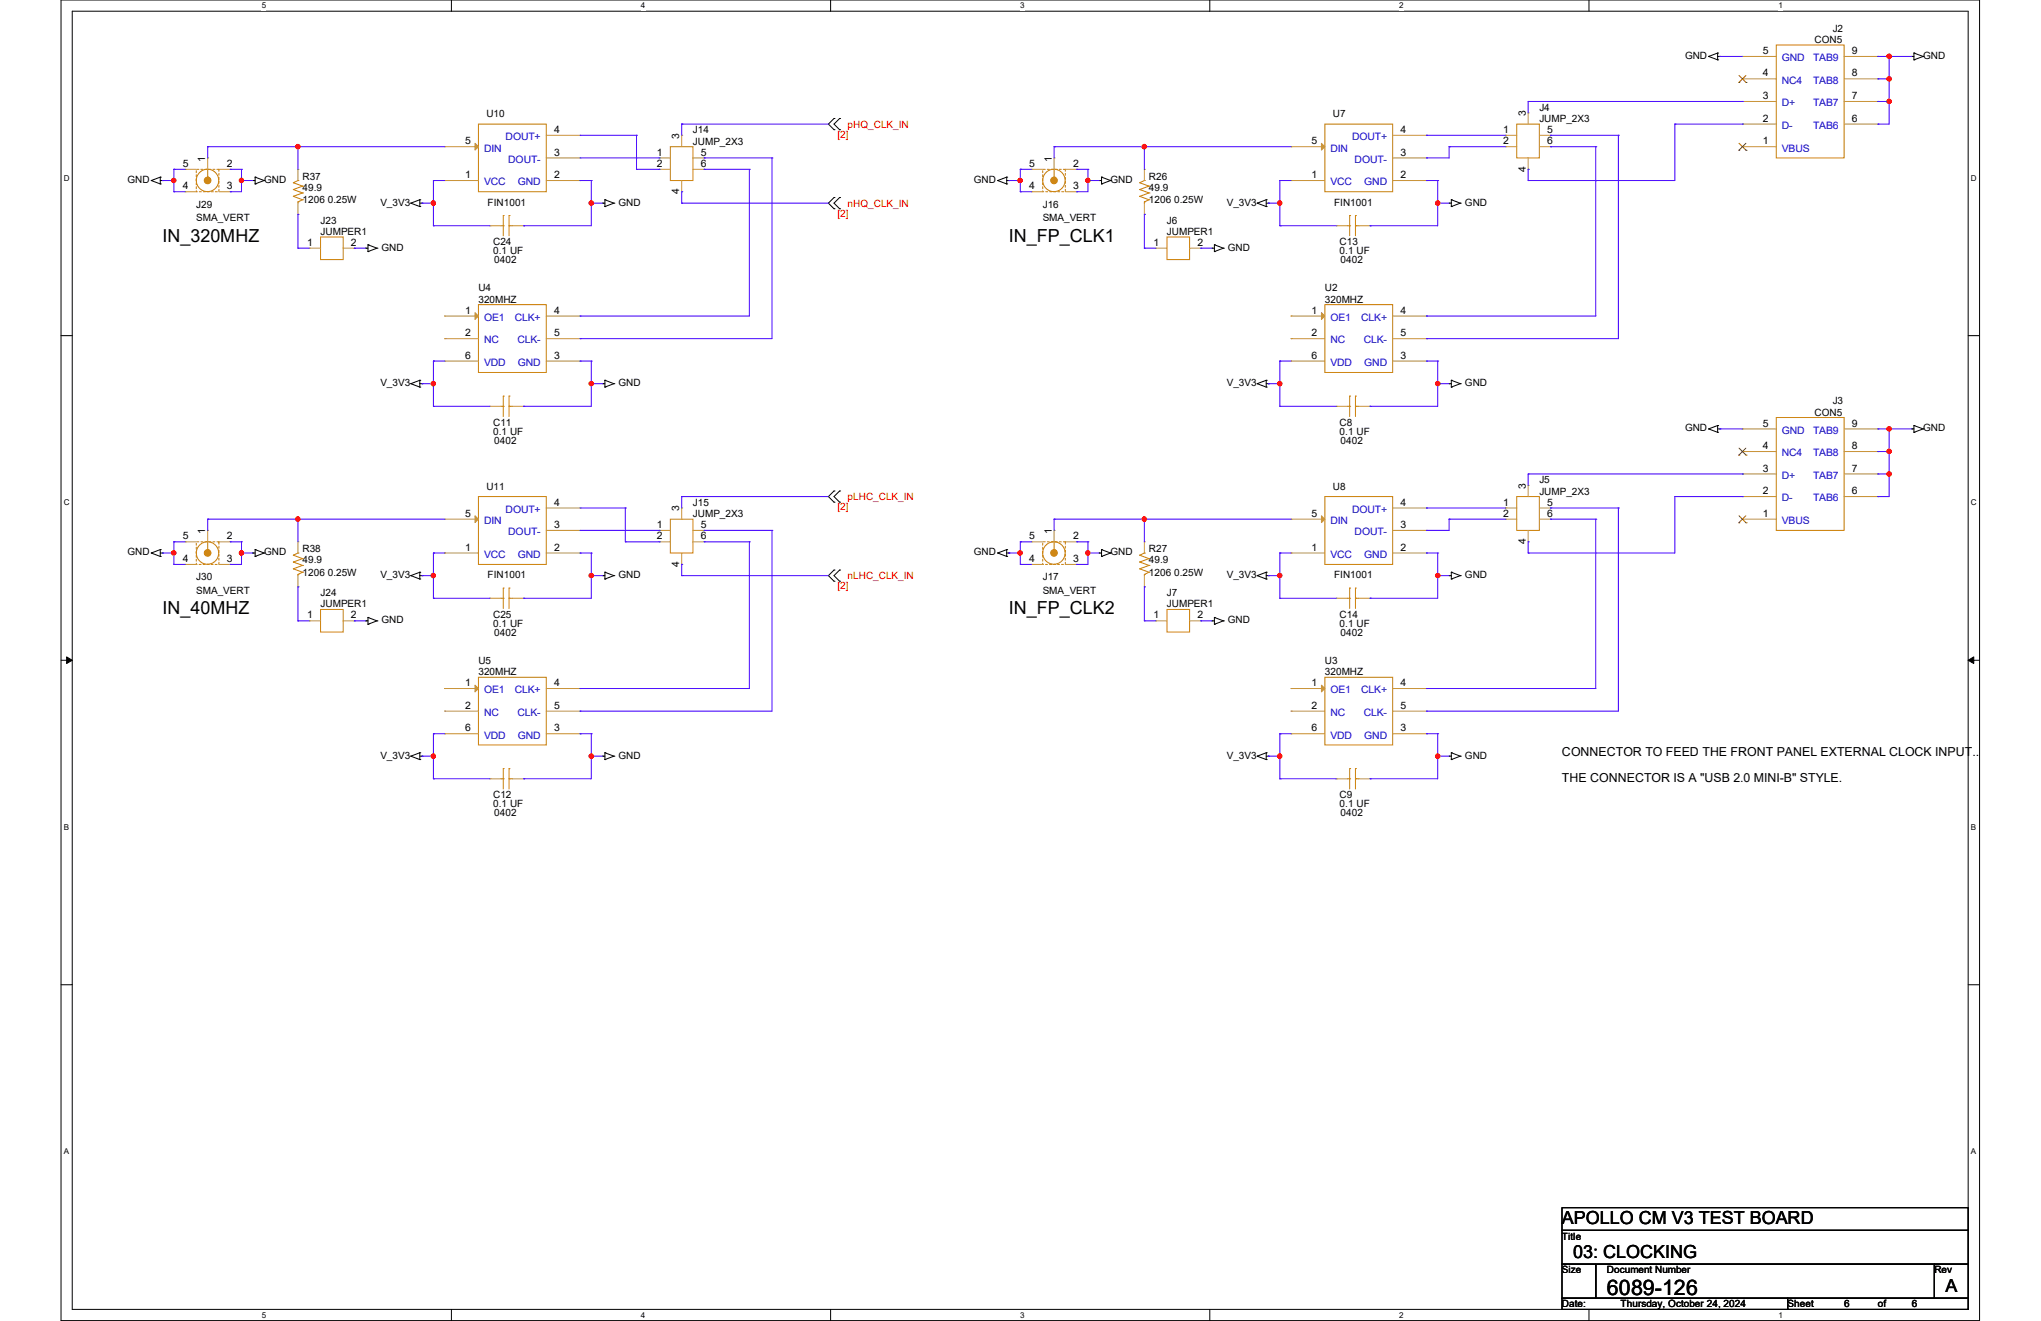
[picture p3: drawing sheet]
<svg xmlns="http://www.w3.org/2000/svg" width="432mm" height="279mm" viewBox="0 0 432 279" stroke-linecap="round" stroke-linejoin="round" font-family="sans-serif">
<path d="M12.9 0h405.9v279.3h-405.9zM15.3 2.4h401.1v274.5h-401.1z" fill="none" stroke="#000" stroke-width=".21"/>
<g fill="#fff">
<path d="M55.4 .3h.9v1.9h-.9z"/>
<path d="M55.4 277.2h.9v1.9h-.9z"/>
</g>
<path d="M95.5 0v2.4M95.5 276.9v2.4" fill="none" stroke="#000" stroke-width=".21"/>
<g fill="#fff">
<path d="M135.6 .3h.9v1.9h-.9z"/>
<path d="M135.6 277.2h.9v1.9h-.9z"/>
</g>
<path d="M175.7 0v2.4M175.7 276.9v2.4" fill="none" stroke="#000" stroke-width=".21"/>
<g fill="#fff">
<path d="M215.8 .3h.9v1.9h-.9z"/>
<path d="M215.8 277.2h.9v1.9h-.9z"/>
</g>
<path d="M255.9 0v2.4M255.9 276.9v2.4" fill="none" stroke="#000" stroke-width=".21"/>
<g fill="#fff">
<path d="M296 .3h1v1.9h-1z"/>
<path d="M296 277.2h1v1.9h-1z"/>
</g>
<path d="M336.2 0v2.4M336.2 276.9v2.4" fill="none" stroke="#000" stroke-width=".21"/>
<g fill="#fff">
<path d="M376.3 .3h.9v1.9h-.9z"/>
<path d="M376.3 277.2h.9v1.9h-.9z"/>
<path d="M13.5 36.7h1.2v1.9h-1.2z"/>
<path d="M417 36.7h1.2v1.9h-1.2z"/>
<path d="M13.5 105.3h1.2v1.9h-1.2z"/>
<path d="M417 105.3h1.2v1.9h-1.2z"/>
</g>
<path d="M12.9 71h2.4M416.4 71h2.4" fill="none" stroke="#000" stroke-width=".21"/>
<g fill="#fff">
<path d="M13.5 173.9h1.1v2h-1.1z"/>
<path d="M417 173.9h1.1v2h-1.1z"/>
</g>
<path d="M12.9 139.7h2.4M416.4 139.7h2.4" fill="none" stroke="#000" stroke-width=".21"/>
<path d="M14.1 138.9l1.2 .8-1.2 .6zM416.4 139.7l1.2-.8v1.4z" fill="#000" stroke="#000" stroke-width=".21"/>
<g fill="#fff">
<path d="M13.5 242.6h1.1v1.9h-1.1z"/>
<path d="M417 242.6h1.1v1.9h-1.1z"/>
</g>
<g fill="none" stroke="#000" stroke-width=".21">
<path d="M361.5 11.9h.1M361.5 11.9l1.9 .8M363.4 12.7h.1M363.4 11.2h.1M363.4 11.9h.5M363.4 11.2v1.5M363.4 11.2l-1.9 .7M363.9 11.9h.1M404.5 11.9h.1M404.5 11.9h.4M404.9 12.7h.1M404.9 11.2h.1"/>
<path d="M404.9 11.2v1.5M404.9 11.2l2 .7M406.9 11.9h.1M406.9 11.9l-2 .8M32 38.2h.1M32 38.2l1.9 .7M33.9 38.9h.1M33.9 37.5h.1M33.9 37.5v1.4M33.9 38.2h.5M33.9 37.5l-1.9 .7M34.4 38.2h.1"/>
<path d="M53.5 38.2h.1M53.5 38.2h.5M54 38.9h.1M54 37.5h.1M54 37.5v1.4M54 37.5l1.9 .7M55.9 38.2h.1M55.9 38.2l-1.9 .7M176.4 25.1h.1M176.4 27.4h.1M176.4 25.1l-1.1 1.1 1.1 1.2M177.6 27.4h.1"/>
<path d="M177.6 25.1h.1M177.6 25.1l-1.2 1.1 1.2 1.2M211.1 38.2h.1M211.1 38.2l1.9 .7M213 38.9h.1M213 37.5h.1M213 38.2h.4M213 37.5v1.4M213 37.5l-1.9 .7M213.4 38.2h.1M232.5 38.2h.1M232.5 38.2h.5"/>
<path d="M233 38.9h.1M233 37.5h.1M233 37.5v1.4M233 37.5l1.9 .7M234.9 38.2h.1M234.9 38.2l-1.9 .7M77.3 52.5h.1M77.3 52.5h.6M77.9 53.2h.1M77.9 51.8h.1M77.9 51.8v1.4M77.9 51.8l1.9 .7"/>
<path d="M79.8 52.5h.1M79.8 52.5l-1.9 .7M86.9 43h.1M86.9 43l1.9 .7M88.8 43.7h.1M88.8 42.2h.1M88.8 42.2v1.5M88.8 43h.5M88.8 42.2l-1.9 .8M89.3 43h.1M127.5 43h.1M127.5 43h.5"/>
<path d="M128 43.7h.1M128 42.2h.1M128 42.2v1.5M128 42.2l1.9 .8M129.9 43h.1M129.9 43l-1.9 .7M176.4 41.8h.1M176.4 44.2h.1M176.4 41.8l-1.1 1.2 1.1 1.2M177.6 44.2h.1M177.6 41.8h.1M177.6 41.8l-1.2 1.2 1.2 1.2"/>
<path d="M256.4 52.5h.1M256.4 52.5h.5M256.9 53.2h.1M256.9 51.8h.1M256.9 51.8v1.4M256.9 51.8l1.9 .7M258.8 52.5h.1M258.8 52.5l-1.9 .7M266 43h.1M266 43l1.9 .7M267.9 43.7h.1M267.9 42.2h.1"/>
<path d="M267.9 43h.5M267.9 42.2v1.5M267.9 42.2l-1.9 .8M268.4 43h.1M306.6 43h.1M306.6 43h.4M307 43.7h.1M307 42.2h.1M307 42.2v1.5M307 42.2l1.9 .8M308.9 43h.1M308.9 43l-1.9 .7"/>
<path d="M86.9 81.2h.1M86.9 81.2l1.9 .7M88.8 81.9h.1M88.8 80.4h.1M88.8 80.4v1.5M88.8 81.2h.5M88.8 80.4l-1.9 .8M89.3 81.2h.1M127.5 81.2h.1M127.5 81.2h.5M128 81.9h.1M128 80.4h.1"/>
<path d="M128 80.4v1.5M128 80.4l1.9 .8M129.9 81.2h.1M129.9 81.2l-1.9 .7M266 81.2h.1M266 81.2l1.9 .7M267.9 81.9h.1M267.9 80.4h.1M267.9 81.2h.5M267.9 80.4v1.5M267.9 80.4l-1.9 .8M268.4 81.2h.1"/>
<path d="M306.6 81.2h.1M306.6 81.2h.4M307 81.9h.1M307 80.4h.1M307 80.4v1.5M307 80.4l1.9 .8M308.9 81.2h.1M308.9 81.2l-1.9 .7M361.5 90.7h.1M361.5 90.7l1.9 .7M363.4 91.4h.1M363.4 90h.1"/>
<path d="M363.4 90v1.4M363.4 90.7h.5M363.4 90l-1.9 .7M363.9 90.7h.1M404.5 90.7h.1M404.5 90.7h.4M404.9 91.4h.1M404.9 90h.1M404.9 90v1.4M404.9 90l2 .7M406.9 90.7h.1M406.9 90.7l-2 .7"/>
<path d="M32 117h.1M32 117l1.9 .7M33.9 117.7h.1M33.9 116.2h.1M33.9 116.2v1.5M33.9 117h.5M33.9 116.2l-1.9 .8M34.4 117h.1M53.5 117h.1M53.5 117h.5M54 117.7h.1M54 116.2h.1"/>
<path d="M54 116.2v1.5M54 116.2l1.9 .8M55.9 117h.1M55.9 117l-1.9 .7M176.4 103.8h.1M176.4 106.2h.1M176.4 103.8l-1.1 1.2 1.1 1.2M177.6 106.2h.1M177.6 103.8h.1M177.6 103.8l-1.2 1.2 1.2 1.2M211.1 117h.1M211.1 117l1.9 .7"/>
<path d="M213 117.7h.1M213 116.2h.1M213 117h.4M213 116.2v1.5M213 116.2l-1.9 .8M213.4 117h.1M232.5 117h.1M232.5 117h.5M233 117.7h.1M233 116.2h.1M233 116.2v1.5M233 116.2l1.9 .8"/>
<path d="M234.9 117h.1M234.9 117l-1.9 .7M77.3 131.3h.1M77.3 131.3h.6M77.9 132h.1M77.9 130.6h.1M77.9 130.6v1.4M77.9 130.6l1.9 .7M79.8 131.3h.1M79.8 131.3l-1.9 .7M86.9 121.8h.1M86.9 121.8l1.9 .7"/>
<path d="M88.8 122.5h.1M88.8 121h.1M88.8 121v1.5M88.8 121.8h.5M88.8 121l-1.9 .8M89.3 121.8h.1M127.5 121.8h.1M127.5 121.8h.5M128 122.5h.1M128 121h.1M128 121v1.5M128 121l1.9 .8"/>
<path d="M129.9 121.8h.1M129.9 121.8l-1.9 .7M176.4 120.6h.1M176.4 122.9h.1M176.4 120.6l-1.1 1.2 1.1 1.1M177.6 122.9h.1M177.6 120.6h.1M177.6 120.6l-1.2 1.2 1.2 1.1M256.4 131.3h.1M256.4 131.3h.5M256.9 132h.1M256.9 130.6h.1"/>
<path d="M256.9 130.6v1.4M256.9 130.6l1.9 .7M258.8 131.3h.1M258.8 131.3l-1.9 .7M266 121.8h.1M266 121.8l1.9 .7M267.9 122.5h.1M267.9 121h.1M267.9 121.8h.5M267.9 121v1.5M267.9 121l-1.9 .8M268.4 121.8h.1"/>
<path d="M306.6 121.8h.1M306.6 121.8h.4M307 122.5h.1M307 121h.1M307 121v1.5M307 121l1.9 .8M308.9 121.8h.1M308.9 121.8l-1.9 .7M86.9 159.9h.1M86.9 159.9l1.9 .8M88.8 159.2h.1M88.8 159.2v1.5"/>
<path d="M88.8 159.9h.5M88.8 159.2l-1.9 .7M89.3 159.9h.1M127.5 159.9h.1M127.5 159.9h.5M128 159.2h.1M128 159.2v1.5M128 159.2l1.9 .7M129.9 159.9h.1M129.9 159.9l-1.9 .8M266 159.9h.1M266 159.9l1.9 .8"/>
<path d="M267.9 159.2h.1M267.9 159.9h.5M267.9 159.2v1.5M267.9 159.2l-1.9 .7M268.4 159.9h.1M306.6 159.9h.1M306.6 159.9h.4M307 159.2h.1M307 159.2v1.5M307 159.2l1.9 .7M308.9 159.9h.1M308.9 159.9l-1.9 .8"/>
<path d="M88.8 160.7h.1M128 160.7h.1M267.9 160.7h.1M307 160.7h.1M12.9 208.3h2.4M416.4 208.3h2.4M330.5 255.4h85.9v4.8h-85.9zM330.5 260.2h85.9v7.2h-85.9zM330.5 267.4h7.1v7.2h-7.1zM330.5 274.6h47.7v2.3h-47.7zM337.6 267.4h71.6v7.2h-71.6zM378.2 274.6h38.2v2.3h-38.2z"/>
<path d="M409.2 267.4h7.2v7.2h-7.2z"/>
</g>
<g fill="none" stroke="#cc8006" stroke-width=".21">
<path d="M375.8 9.5h14.3v23.9h-14.3zM43.9 37.5h.1M43.9 35.8v1.7M62.1 38.7h.1M62.1 38.7l1.9 .7M63 38.2h.1M63 38.2l-.9 .5M64 39.4h.1M64 39.4l-1.9 .7M101.2 26.2h14.4v14.4h-14.4zM141.8 31h4.8v7.2h-4.8zM223 37.5h.1"/>
<path d="M223 35.8v1.7M241.1 38.7h.1M241.1 38.7l2 .7M242.1 38.2h.1M242.1 38.2l-1 .5M243.1 39.4h.1M243.1 39.4l-2 .7M280.3 26.2h14.3v14.4h-14.3zM320.9 26.2h4.8v7.2h-4.8zM62.1 41.5h.1M62.1 40.1h.1M62.1 41.5l1.9 .7"/>
<path d="M62.1 40.1l1.9 .7M63 42.7h.1M63 42.7v.3M64 42.2h.1M64 40.8h.1M64 42.2l-1 .5M64 40.8l-1.9 .7M67.8 50.1h4.8v4.8h-4.8zM106 47.8h.5M106.5 47.8h.1M106.5 45.6h.1M106.5 45.6v4.3"/>
<path d="M107.7 45.6h.1M107.7 47.8h.1M107.7 47.8h.7M107.7 45.6v4.3M241.1 41.5h.1M241.1 40.1h.1M241.1 41.5l2 .7M241.1 40.1l2 .7M242.1 42.7h.1M242.1 42.7v.3M243.1 42.2h.1M243.1 40.8h.1"/>
<path d="M243.1 42.2l-1 .5M243.1 40.8l-2 .7M246.9 50.1h4.8v4.8h-4.8zM285.1 47.8h.4M285.5 47.8h.1M285.5 45.6h.1M285.5 45.6v4.3M286.8 45.6h.1M286.8 47.8h.1M286.8 47.8h.7M286.8 45.6v4.3M101.2 64.4h14.4v14.4h-14.4z"/>
<path d="M280.3 64.4h14.3v14.4h-14.3zM106 85.9h.5M106.5 85.9h.1M106.5 83.8h.1M106.5 83.8v4.3M107.7 83.8h.1M107.7 85.9h.1M107.7 83.8v4.3M107.7 85.9h.7M285.1 85.9h.4M285.5 85.9h.1M285.5 83.8h.1"/>
<path d="M285.5 83.8v4.3M286.8 83.8h.1M286.8 85.9h.1M286.8 85.9h.7M286.8 83.8v4.3M375.8 88.3h14.3v23.9h-14.3zM43.9 116.2h.1M43.9 114.6v1.6M62.1 118.9h.1M62.1 117.4h.1M62.1 118.9l1.9 .7M62.1 117.4l1.9 .8"/>
<path d="M63 117h.1M63 117l-.9 .4M64 119.6h.1M64 118.2h.1M64 119.6l-1.9 .7M64 118.2l-1.9 .7M101.2 105h14.4v14.4h-14.4zM141.8 109.8h4.8v7.2h-4.8zM223 116.2h.1M223 114.6v1.6M241.1 118.9h.1M241.1 117.4h.1"/>
<path d="M241.1 118.9l2 .7M241.1 117.4l2 .8M242.1 117h.1M242.1 117l-1 .4M243.1 119.6h.1M243.1 118.2h.1M243.1 119.6l-2 .7M243.1 118.2l-2 .7M280.3 105h14.3v14.4h-14.3zM320.9 105h4.8v7.2h-4.8zM62.1 120.3h.1M62.1 120.3l1.9 .7"/>
<path d="M63 121.5h.1M63 121.5v.3M64 121h.1M64 121l-1 .5M67.8 128.9h4.8v4.8h-4.8zM106 126.5h.5M106.5 126.5h.1M106.5 124.4h.1M106.5 124.4v4.3M107.7 124.4h.1M107.7 126.5h.1M107.7 124.4v4.3"/>
<path d="M107.7 126.5h.7M241.1 120.3h.1M241.1 120.3l2 .7M242.1 121.5h.1M242.1 121.5v.3M243.1 121h.1M243.1 121l-1 .5M246.9 128.9h4.8v4.8h-4.8zM285.1 126.5h.4M285.5 126.5h.1M285.5 124.4h.1M285.5 124.4v4.3"/>
<path d="M286.8 124.4h.1M286.8 126.5h.1M286.8 126.5h.7M286.8 124.4v4.3M101.2 143.3h14.4v14.3h-14.4zM280.3 143.3h14.3v14.3h-14.3zM106 164.7h.5M106.5 164.7h.1M106.5 162.6h.1M106.5 162.6v4.3M107.7 162.6h.1M107.7 164.7h.1"/>
<path d="M107.7 162.6v4.3M107.7 164.7h.7M285.1 164.7h.4M285.5 164.7h.1M285.5 162.6h.1M285.5 162.6v4.3M286.8 162.6h.1M286.8 164.7h.1M286.8 164.7h.7M286.8 162.6v4.3"/>
<circle cx="43.9" cy="38.2" r="2.37"/>
<circle cx="223" cy="38.2" r="2.37"/>
<circle cx="43.9" cy="117" r="2.37"/>
<circle cx="223" cy="117" r="2.37"/>
</g>
<g fill="none" stroke="#a84" stroke-width=".21">
<path d="M368.6 16.7h.1M368.6 11.9h.1M368.6 16.7h7.2M368.6 11.9h7.2M390.1 16.7h7.2M390.1 11.9h7.2M397.3 16.7h.1M397.3 11.9h.1M39.2 35.8h.1M39.2 35.8h2.3M43.9 33.4h.1M43.9 33.4v2.4"/>
<path d="M46.3 35.8h2.4M48.7 35.8h.1M63 35.8h.1M63 35.8v2.4M94.1 38.2h.1M94.1 31h.1M94.1 31h7.1M94.1 38.2h7.1M115.6 33.4h7.1M115.6 28.6h7.1M115.6 38.2h7.1M122.7 38.2h.1"/>
<path d="M122.7 33.4h.1M122.7 28.6h.1M139.4 33.4h.1M139.4 35.8h.1M139.4 33.4h2.4M139.4 35.8h2.4M144.2 28.6h.1M144.2 28.6v2.4M144.2 38.2v2.4M146.6 33.4h2.4M146.6 35.8h2.4M149 33.4h.1"/>
<path d="M149 35.8h.1M218.2 35.8h.1M218.2 35.8h2.4M223 33.4h.1M223 33.4v2.4M225.4 35.8h2.4M227.8 35.8h.1M242.1 35.8h.1M242.1 35.8v2.4M273.1 38.2h.1M273.1 31h.1M273.1 31h7.2"/>
<path d="M273.1 38.2h7.2M294.6 33.4h7.2M294.6 28.6h7.2M294.6 38.2h7.2M301.8 38.2h.1M301.8 33.4h.1M301.8 28.6h.1M318.5 28.6h.1M318.5 31h.1M318.5 28.6h2.4M318.5 31h2.4M323.3 23.9h.1"/>
<path d="M323.3 35.8h.1M323.3 23.9v2.3M323.3 33.4v2.4M325.7 28.6h2.3M325.7 31h2.3M328 28.6h.1M328 31h.1M368.6 31h.1M368.6 26.2h.1M368.6 21.5h.1M368.6 31h7.2M368.6 26.2h7.2"/>
<path d="M368.6 21.5h7.2M390.1 26.2h7.2M390.1 21.5h7.2M397.3 26.2h.1M397.3 21.5h.1M39.2 40.6h.1M39.2 40.6h2.3M46.3 40.6h2.4M48.7 40.6h.1M63 45.3h.1M63 43v2.3M65.4 52.5h.1"/>
<path d="M65.4 52.5h2.4M72.6 52.5h2.4M75 52.5h.1M103.6 47.8h.1M103.6 47.8h2.4M108.4 47.8h2.4M110.8 47.8h.1M144.2 40.6h.1M218.2 40.6h.1M218.2 40.6h2.4M225.4 40.6h2.4M227.8 40.6h.1"/>
<path d="M242.1 45.3h.1M242.1 43v2.3M244.5 52.5h.1M244.5 52.5h2.4M251.7 52.5h2.3M254 52.5h.1M282.7 47.8h.1M282.7 47.8h2.4M287.5 47.8h2.4M289.9 47.8h.1M94.1 71.6h.1M94.1 66.8h.1"/>
<path d="M94.1 76.4h.1M94.1 71.6h7.1M94.1 66.8h7.1M94.1 76.4h7.1M115.6 71.6h7.1M115.6 66.8h7.1M115.6 76.4h7.1M122.7 76.4h.1M122.7 66.8h.1M122.7 71.6h.1M273.1 71.6h.1M273.1 66.8h.1"/>
<path d="M273.1 76.4h.1M273.1 71.6h7.2M273.1 66.8h7.2M273.1 76.4h7.2M294.6 71.6h7.2M294.6 66.8h7.2M294.6 76.4h7.2M301.8 76.4h.1M301.8 66.8h.1M301.8 71.6h.1M103.6 85.9h.1M103.6 85.9h2.4"/>
<path d="M108.4 85.9h2.4M110.8 85.9h.1M282.7 85.9h.1M282.7 85.9h2.4M287.5 85.9h2.4M289.9 85.9h.1M368.6 95.5h.1M368.6 90.7h.1M368.6 95.5h7.2M368.6 90.7h7.2M390.1 95.5h7.2M390.1 90.7h7.2"/>
<path d="M397.3 95.5h.1M397.3 90.7h.1M39.2 119.4h.1M39.2 114.6h.1M39.2 114.6h2.3M39.2 119.4h2.3M43.9 112.2h.1M43.9 112.2v2.4M46.3 114.6h2.4M46.3 119.4h2.4M48.7 114.6h.1M48.7 119.4h.1"/>
<path d="M63 114.6h.1M63 114.6v2.4M94.1 117h.1M94.1 109.8h.1M94.1 109.8h7.1M94.1 117h7.1M115.6 107.4h7.1M115.6 117h7.1M115.6 112.2h7.1M122.7 117h.1M122.7 112.2h.1M122.7 107.4h.1"/>
<path d="M139.4 112.2h.1M139.4 114.6h.1M139.4 114.6h2.4M139.4 112.2h2.4M144.2 107.4h.1M144.2 119.4h.1M144.2 107.4v2.4M144.2 117v2.4M146.6 114.6h2.4M146.6 112.2h2.4M149 112.2h.1M149 114.6h.1"/>
<path d="M218.2 119.4h.1M218.2 114.6h.1M218.2 114.6h2.4M218.2 119.4h2.4M223 112.2h.1M223 112.2v2.4M225.4 114.6h2.4M225.4 119.4h2.4M227.8 114.6h.1M227.8 119.4h.1M242.1 114.6h.1M242.1 114.6v2.4"/>
<path d="M273.1 117h.1M273.1 109.8h.1M273.1 109.8h7.2M273.1 117h7.2M294.6 107.4h7.2M294.6 117h7.2M294.6 112.2h7.2M301.8 117h.1M301.8 112.2h.1M301.8 107.4h.1M318.5 107.4h.1M318.5 109.8h.1"/>
<path d="M318.5 107.4h2.4M318.5 109.8h2.4M323.3 102.7h.1M323.3 114.6h.1M323.3 102.7v2.3M323.3 112.2v2.4M325.7 107.4h2.3M325.7 109.8h2.3M328 107.4h.1M328 109.8h.1M368.6 109.8h.1M368.6 105h.1"/>
<path d="M368.6 100.2h.1M368.6 109.8h7.2M368.6 105h7.2M368.6 100.2h7.2M390.1 105h7.2M390.1 100.2h7.2M397.3 105h.1M397.3 100.2h.1M63 124.1h.1M63 121.8v2.3M65.4 131.3h.1M65.4 131.3h2.4"/>
<path d="M72.6 131.3h2.4M75 131.3h.1M103.6 126.5h.1M103.6 126.5h2.4M108.4 126.5h2.4M110.8 126.5h.1M242.1 124.1h.1M242.1 121.8v2.3M244.5 131.3h.1M244.5 131.3h2.4M251.7 131.3h2.3M254 131.3h.1"/>
<path d="M282.7 126.5h.1M282.7 126.5h2.4M287.5 126.5h2.4M289.9 126.5h.1M94.1 150.4h.1M94.1 145.6h.1M94.1 155.2h.1M94.1 150.4h7.1M94.1 145.6h7.1M94.1 155.2h7.1M115.6 150.4h7.1M115.6 145.6h7.1"/>
<path d="M115.6 155.2h7.1M122.7 155.2h.1M122.7 145.6h.1M122.7 150.4h.1M273.1 150.4h.1M273.1 145.6h.1M273.1 155.2h.1M273.1 150.4h7.2M273.1 145.6h7.2M273.1 155.2h7.2M294.6 150.4h7.2M294.6 145.6h7.2"/>
<path d="M294.6 155.2h7.2M301.8 155.2h.1M301.8 145.6h.1M301.8 150.4h.1M103.6 164.7h.1M103.6 164.7h2.4M108.4 164.7h2.4M110.8 164.7h.1M282.7 164.7h.1M282.7 164.7h2.4M287.5 164.7h2.4M289.9 164.7h.1"/>
</g>
<g fill="#a84" stroke="#a84" stroke-width=".21">
<path d="M279.6 144.9l.7 .7-.7 .7z"/>
<path d="M279.6 66.1l.7 .7-.7 .8z"/>
<path d="M100.5 109.1l.7 .7-.7 .7z"/>
<path d="M100.5 144.9l.7 .7-.7 .7z"/>
<path d="M100.5 30.3l.7 .7-.7 .7z"/>
<path d="M100.5 66.1l.7 .7-.7 .8z"/>
<path d="M279.6 109.1l.7 .7-.7 .7z"/>
<path d="M279.6 30.3l.7 .7-.7 .7z"/>
</g>
<g fill="#cc8006" stroke="#cc8006" stroke-width=".21">
<circle cx="223" cy="116.9" r=".7"/>
<circle cx="223" cy="38.2" r=".7"/>
<circle cx="43.9" cy="116.9" r=".7"/>
<circle cx="43.9" cy="38.2" r=".7"/>
</g>
<path d="M41.5 35.8h4.8v4.8h-4.8zM220.6 35.8h4.8v4.8h-4.8zM41.5 114.6h4.8v4.8h-4.8zM220.6 114.6h4.8v4.8h-4.8z" fill="none" stroke="#cc8006" stroke-width=".21" stroke-dasharray=".4 .4"/>
<g fill="none" stroke="#804000" stroke-width=".21">
<path d="M367.9 17.4h.1M367.9 16l1.5 1.4M369.4 16l-1.5 1.4M369.4 17.4h.1M367.9 31.8h.1M367.9 30.3l1.5 1.5M369.4 30.3l-1.5 1.5M369.4 31.8h.1M367.9 96.3h.1M367.9 94.8l1.5 1.5M369.4 94.8l-1.5 1.5M369.4 96.3h.1"/>
<path d="M367.9 110.6h.1M367.9 109.1l1.5 1.5M369.4 109.1l-1.5 1.5M369.4 110.6h.1"/>
</g>
<g fill="none" stroke="#4200ff" stroke-width=".21">
<path d="M363.9 11.9h.1M363.9 11.9h4.7M397.3 11.9h.1M397.3 16.7h.1M397.3 11.9h7.2M397.3 16.7h2.4M399.7 11.9h.1M399.7 16.7h.1M399.7 11.9v14.3h-2.4M34.4 38.2h.1M34.4 38.2h2.4M36.8 35.8h.1"/>
<path d="M36.8 38.2h.1M36.8 35.8v4.8M36.8 35.8h2.4M43.9 31h.1M43.9 31h50.2M43.9 31v2.4M48.7 35.8h.1M48.7 35.8h2.4M51.1 35.8h.1M51.1 38.2h.1M51.1 35.8v4.8h-2.4M51.1 38.2h2.4"/>
<path d="M63 31h.1M63 31v4.8M91.7 38.2h.1M91.7 38.2h2.4M91.7 38.2v9.6M122.7 38.2h.1M122.7 38.2h2.4M122.7 28.6h12M122.7 33.4h16.7M125.1 38.2h.1M125.1 38.2v9.6h-14.3M134.7 28.6h.1"/>
<path d="M134.7 35.8h.1M134.7 35.8h4.7M134.7 28.6v7.2M139.4 33.4h.1M139.4 35.8h.1M144.2 26.2h.1M144.2 26.2h31.1M144.2 26.2v2.4M149 35.8h.1M149 33.4h.1M149 35.8h9.5M149 33.4h14.3"/>
<path d="M158.5 35.8h.1M158.5 35.8v31h-35.8M163.3 33.4h.1M163.3 33.4v38.2h-40.6M213.4 38.2h.1M213.4 38.2h2.5M215.9 35.8h.1M215.9 38.2h.1M215.9 35.8h2.3M215.9 35.8v4.8M223 31h.1M223 31h50.1"/>
<path d="M223 31v2.4M227.8 35.8h.1M227.8 35.8h2.4M230.2 35.8h.1M230.2 38.2h.1M230.2 38.2h2.3M230.2 35.8v4.8h-2.4M242.1 31h.1M242.1 31v4.8M270.8 38.2h.1M270.8 38.2h2.3M270.8 38.2v9.6"/>
<path d="M301.8 28.6h.1M301.8 33.4h.1M301.8 38.2h.1M301.8 38.2h2.4M301.8 28.6h16.7M304.2 38.2h.1M304.2 38.2v9.6h-14.3M306.6 31h.1M306.6 31h11.9M306.6 31v2.4h-4.8M323.3 21.5h.1M323.3 35.8h.1"/>
<path d="M323.3 38.2h.1M323.3 21.5h45.3M323.3 21.5v2.4M323.3 35.8v2.4M328 28.6h.1M328 31h.1M328 31h9.6M328 28.6h14.4M337.6 31h.1M337.6 31v35.8h-35.8M342.4 28.6h.1M342.4 28.6v43h-40.6"/>
<path d="M354.3 26.2h.1M354.3 26.2h14.3M354.3 26.2v12h-31M368.6 21.5h.1M368.6 26.2h.1M397.3 21.5h.1M397.3 26.2h.1M397.3 21.5h2.4M399.7 21.5h.1M36.8 40.6h.1M36.8 40.6h2.4M48.7 40.6h.1"/>
<path d="M63 45.3h.1M63 52.5h.1M63 45.3v7.2M63 52.5h2.4M75 52.5h.1M75 52.5h2.3M89.3 43h.1M89.3 43h2.4M91.7 43h.1M91.7 47.8h.1M91.7 47.8h11.9M110.8 47.8h.1"/>
<path d="M125.1 43h.1M125.1 43h2.4M144.2 40.6h.1M144.2 43h.1M144.2 40.6v2.4M144.2 43h31.1M215.9 40.6h.1M215.9 40.6h2.3M227.8 40.6h.1M242.1 45.3h.1M242.1 52.5h.1M242.1 52.5h2.4"/>
<path d="M242.1 45.3v7.2M254 52.5h.1M254 52.5h2.4M268.4 43h.1M268.4 43h2.4M270.8 43h.1M270.8 47.8h.1M270.8 47.8h11.9M289.9 47.8h.1M304.2 43h.1M304.2 43h2.4M91.7 76.4h.1"/>
<path d="M91.7 76.4v9.5M91.7 76.4h2.4M122.7 76.4h.1M122.7 66.8h.1M122.7 71.6h.1M122.7 76.4h2.4M125.1 76.4h.1M125.1 76.4v9.5h-14.3M270.8 76.4h.1M270.8 76.4h2.3M270.8 76.4v9.5M301.8 66.8h.1"/>
<path d="M301.8 71.6h.1M301.8 76.4h.1M301.8 76.4h2.4M304.2 76.4h.1M304.2 76.4v9.5h-14.3M89.3 81.2h.1M89.3 81.2h2.4M91.7 81.2h.1M91.7 85.9h.1M91.7 85.9h11.9M110.8 85.9h.1M125.1 81.2h.1"/>
<path d="M125.1 81.2h2.4M268.4 81.2h.1M268.4 81.2h2.4M270.8 81.2h.1M270.8 85.9h.1M270.8 85.9h11.9M289.9 85.9h.1M304.2 81.2h.1M304.2 81.2h2.4M363.9 90.7h.1M363.9 90.7h4.7M397.3 90.7h.1"/>
<path d="M397.3 95.5h.1M397.3 90.7h7.2M397.3 95.5h2.4M399.7 90.7h.1M399.7 95.5h.1M399.7 90.7v14.3h-2.4M34.4 117h.1M34.4 117h2.4M36.8 114.6h.1M36.8 117h.1M36.8 119.4h.1M36.8 114.6v4.8"/>
<path d="M36.8 114.6h2.4M36.8 119.4h2.4M43.9 109.8h.1M43.9 109.8v2.4M43.9 109.8h50.2M48.7 114.6h.1M48.7 119.4h.1M48.7 114.6h2.4M51.1 114.6h.1M51.1 117h.1M51.1 114.6v4.8h-2.4M51.1 117h2.4"/>
<path d="M63 109.8h.1M63 109.8v4.8M91.7 117h.1M91.7 117v9.5M91.7 117h2.4M122.7 117h.1M122.7 112.2h16.7M122.7 117h2.4M122.7 107.4h9.6M125.1 117h.1M125.1 117v9.5h-14.3M132.3 107.4h.1"/>
<path d="M132.3 114.6h.1M132.3 114.6h7.1M132.3 107.4v7.2M139.4 112.2h.1M139.4 114.6h.1M144.2 105h.1M144.2 119.4h.1M144.2 105v2.4M144.2 119.4v2.4M144.2 105h31.1M149 114.6h.1M149 112.2h.1"/>
<path d="M149 112.2h14.3M149 114.6h9.5M158.5 114.6h.1M158.5 114.6v31h-35.8M163.3 112.2h.1M163.3 112.2v38.2h-40.6M213.4 117h.1M213.4 117h2.5M215.9 114.6h.1M215.9 117h.1M215.9 119.4h.1M215.9 114.6h2.3"/>
<path d="M215.9 119.4h2.3M215.9 114.6v4.8M223 109.8h.1M223 109.8h50.1M223 109.8v2.4M227.8 114.6h.1M227.8 119.4h.1M227.8 114.6h2.4M230.2 114.6h.1M230.2 117h.1M230.2 117h2.3M230.2 114.6v4.8h-2.4"/>
<path d="M242.1 109.8h.1M242.1 109.8v4.8M270.8 117h.1M270.8 117h2.3M270.8 117v9.5M301.8 107.4h.1M301.8 112.2h.1M301.8 117h.1M301.8 117h2.4M301.8 107.4h16.7M304.2 117h.1M304.2 117v9.5h-14.3"/>
<path d="M306.6 109.8h.1M306.6 109.8h11.9M306.6 109.8v2.4h-4.8M323.3 100.2h.1M323.3 114.6h.1M323.3 117h.1M323.3 100.2v2.5M323.3 114.6v2.4M323.3 100.2h45.3M328 107.4h.1M328 109.8h.1M328 109.8h9.6"/>
<path d="M328 107.4h14.4M337.6 109.8h.1M337.6 109.8v35.8h-35.8M342.4 107.4h.1M342.4 107.4v43h-40.6M354.3 105h.1M354.3 105h14.3M354.3 105v12h-31M368.6 100.2h.1M368.6 105h.1M397.3 100.2h.1M397.3 105h.1"/>
<path d="M397.3 100.2h2.4M399.7 100.2h.1M63 124.1h.1M63 131.3h.1M63 124.1v7.2M63 131.3h2.4M75 131.3h.1M75 131.3h2.3M89.3 121.8h.1M89.3 121.8h2.4M91.7 121.8h.1M91.7 126.5h.1"/>
<path d="M91.7 126.5h11.9M110.8 126.5h.1M125.1 121.8h.1M125.1 121.8h2.4M144.2 121.8h.1M144.2 121.8h31.1M242.1 124.1h.1M242.1 131.3h.1M242.1 131.3h2.4M242.1 124.1v7.2M254 131.3h.1M254 131.3h2.4"/>
<path d="M268.4 121.8h.1M268.4 121.8h2.4M270.8 121.8h.1M270.8 126.5h.1M270.8 126.5h11.9M289.9 126.5h.1M304.2 121.8h.1M304.2 121.8h2.4M89.3 159.9h.1M89.3 159.9h2.4M91.7 155.2h.1M91.7 159.9h.1"/>
<path d="M91.7 155.2v9.5M91.7 155.2h2.4M122.7 145.6h.1M122.7 150.4h.1M122.7 155.2h.1M122.7 155.2h2.4M125.1 155.2h.1M125.1 159.9h.1M125.1 155.2v9.5h-14.3M125.1 159.9h2.4M268.4 159.9h.1M268.4 159.9h2.4"/>
<path d="M270.8 155.2h.1M270.8 159.9h.1M270.8 155.2h2.3M270.8 155.2v9.5M301.8 145.6h.1M301.8 150.4h.1M301.8 155.2h.1M301.8 155.2h2.4M304.2 155.2h.1M304.2 159.9h.1M304.2 159.9h2.4M304.2 155.2v9.5h-14.3"/>
<path d="M91.7 164.7h.1M91.7 164.7h11.9M110.8 164.7h.1M270.8 164.7h.1M270.8 164.7h11.9M289.9 164.7h.1"/>
</g>
<g fill="#f00" stroke="#f00" stroke-width=".21">
<circle cx="399.7" cy="11.9" r=".46"/>
<circle cx="399.7" cy="21.4" r=".46"/>
<circle cx="399.7" cy="16.7" r=".46"/>
<circle cx="63" cy="31" r=".46"/>
<circle cx="36.8" cy="38.2" r=".46"/>
<circle cx="51.1" cy="38.2" r=".46"/>
<circle cx="125.1" cy="42.9" r=".46"/>
<circle cx="91.7" cy="42.9" r=".46"/>
<circle cx="91.7" cy="81.1" r=".46"/>
<circle cx="125.1" cy="81.1" r=".46"/>
<circle cx="63" cy="109.8" r=".46"/>
<circle cx="36.8" cy="116.9" r=".46"/>
<circle cx="51.1" cy="116.9" r=".46"/>
<circle cx="91.7" cy="121.7" r=".46"/>
<circle cx="125.1" cy="121.7" r=".46"/>
<circle cx="125.1" cy="159.9" r=".46"/>
<circle cx="91.7" cy="159.9" r=".46"/>
<circle cx="242.1" cy="31" r=".46"/>
<circle cx="215.8" cy="38.2" r=".46"/>
<circle cx="230.1" cy="38.2" r=".46"/>
<circle cx="304.2" cy="42.9" r=".46"/>
<circle cx="270.7" cy="42.9" r=".46"/>
<circle cx="304.2" cy="81.1" r=".46"/>
<circle cx="270.7" cy="81.1" r=".46"/>
<circle cx="399.7" cy="90.7" r=".46"/>
<circle cx="399.7" cy="95.5" r=".46"/>
<circle cx="399.7" cy="100.2" r=".46"/>
<circle cx="242.1" cy="109.8" r=".46"/>
<circle cx="215.8" cy="116.9" r=".46"/>
<circle cx="230.1" cy="116.9" r=".46"/>
<circle cx="270.7" cy="121.7" r=".46"/>
<circle cx="304.2" cy="121.7" r=".46"/>
<circle cx="304.2" cy="159.9" r=".46"/>
<circle cx="270.7" cy="159.9" r=".46"/>
</g>
<text font-size="4.5" x="340" y="273.9">6089-126</text>
<g font-size="3.8">
<text x="34.4" y="51.1">IN_320MHZ</text>
<text x="213.4" y="51.1">IN_FP_CLK1</text>
<text x="34.4" y="129.9">IN_40MHZ</text>
<text x="213.4" y="129.9">IN_FP_CLK2</text>
<text x="330.5" y="258.8">APOLLO CM V3 TEST BOARD</text>
<text x="332.8" y="266">03: CLOCKING</text>
<text x="411.6" y="273.2">A</text>
</g>
<g font-size="2.6">
<text x="330.5" y="159.9">CONNECTOR TO FEED THE FRONT PANEL EXTERNAL CLOCK INPUT..</text>
<text x="330.5" y="165.4">THE CONNECTOR IS A &quot;USB 2.0 MINI-B&quot; STYLE.</text>
</g>
<g font-size="2.2">
<text x="372.9" y="11.4">5</text>
<text x="391.8" y="11.4">9</text>
<text x="372.9" y="16.2">4</text>
<text x="391.8" y="16.2">8</text>
<text x="372.9" y="21">3</text>
<text x="391.8" y="21">7</text>
<text x="117.2" y="28.1">4</text>
<text x="143.7" y="29.4" transform="rotate(-90 143.7 29.4)">3</text>
<text x="296.3" y="28.1">4</text>
<text x="318" y="28.1">1</text>
<text x="322.8" y="24.6" transform="rotate(-90 322.8 24.6)">3</text>
<text x="327.3" y="28.1">5</text>
<text x="372.9" y="25.7">2</text>
<text x="391.8" y="25.7">6</text>
<text x="38.7" y="35.3">5</text>
<text x="43.4" y="34.2" transform="rotate(-90 43.4 34.2)">1</text>
<text x="48" y="35.3">2</text>
<text x="98.4" y="30.5">5</text>
<text x="117.2" y="32.9">3</text>
<text x="139" y="32.9">1</text>
<text x="139" y="35.3">2</text>
<text x="148.2" y="32.9">5</text>
<text x="148.2" y="35.3">6</text>
<text x="217.8" y="35.3">5</text>
<text x="222.5" y="34.2" transform="rotate(-90 222.5 34.2)">1</text>
<text x="227" y="35.3">2</text>
<text x="277.4" y="30.5">5</text>
<text x="296.3" y="32.9">3</text>
<text x="318" y="30.5">2</text>
<text x="327.3" y="30.5">6</text>
<text x="372.9" y="30.5">1</text>
<text x="38.7" y="40">4</text>
<text x="48" y="40">3</text>
<text x="98.4" y="37.7">1</text>
<text x="117.2" y="37.7">2</text>
<text x="143.7" y="41.1" transform="rotate(-90 143.7 41.1)">4</text>
<text x="217.8" y="40">4</text>
<text x="227" y="40">3</text>
<text x="277.4" y="37.7">1</text>
<text x="296.3" y="37.7">2</text>
<text x="322.8" y="36.3" transform="rotate(-90 322.8 36.3)">4</text>
<text x="65" y="52">1</text>
<text x="74.3" y="52">2</text>
<text x="244" y="52">1</text>
<text x="253.3" y="52">2</text>
<text x="98.4" y="71.1">2</text>
<text x="98.4" y="66.3">1</text>
<text x="117.2" y="66.3">4</text>
<text x="117.2" y="71.1">5</text>
<text x="277.4" y="71.1">2</text>
<text x="277.4" y="66.3">1</text>
<text x="296.3" y="66.3">4</text>
<text x="296.3" y="71.1">5</text>
<text x="98.4" y="75.9">6</text>
<text x="117.2" y="75.9">3</text>
<text x="277.4" y="75.9">6</text>
<text x="296.3" y="75.9">3</text>
<text x="372.9" y="95">4</text>
<text x="372.9" y="90.2">5</text>
<text x="391.8" y="95">8</text>
<text x="391.8" y="90.2">9</text>
<text x="372.9" y="99.7">3</text>
<text x="391.8" y="99.7">7</text>
<text x="117.2" y="106.9">4</text>
<text x="296.3" y="106.9">4</text>
<text x="318" y="106.9">1</text>
<text x="322.8" y="103.4" transform="rotate(-90 322.8 103.4)">3</text>
<text x="327.3" y="106.9">5</text>
<text x="372.9" y="104.5">2</text>
<text x="391.8" y="104.5">6</text>
<text x="43.4" y="112.9" transform="rotate(-90 43.4 112.9)">1</text>
<text x="98.4" y="109.3">5</text>
<text x="117.2" y="111.7">3</text>
<text x="139" y="111.7">1</text>
<text x="143.7" y="108.2" transform="rotate(-90 143.7 108.2)">3</text>
<text x="148.2" y="111.7">5</text>
<text x="222.5" y="112.9" transform="rotate(-90 222.5 112.9)">1</text>
<text x="277.4" y="109.3">5</text>
<text x="296.3" y="111.7">3</text>
<text x="318" y="109.3">2</text>
<text x="327.3" y="109.3">6</text>
<text x="372.9" y="109.3">1</text>
<text x="38.7" y="118.9">4</text>
<text x="38.7" y="114.1">5</text>
<text x="48" y="114.1">2</text>
<text x="48" y="118.9">3</text>
<text x="98.4" y="116.5">1</text>
<text x="117.2" y="116.5">2</text>
<text x="139" y="114.1">2</text>
<text x="143.7" y="119.8" transform="rotate(-90 143.7 119.8)">4</text>
<text x="148.2" y="114.1">6</text>
<text x="217.8" y="118.9">4</text>
<text x="217.8" y="114.1">5</text>
<text x="227" y="114.1">2</text>
<text x="227" y="118.9">3</text>
<text x="277.4" y="116.5">1</text>
<text x="296.3" y="116.5">2</text>
<text x="322.8" y="115.1" transform="rotate(-90 322.8 115.1)">4</text>
<text x="65" y="130.8">1</text>
<text x="74.3" y="130.8">2</text>
<text x="244" y="130.8">1</text>
<text x="253.3" y="130.8">2</text>
<text x="98.4" y="149.9">2</text>
<text x="98.4" y="145.1">1</text>
<text x="117.2" y="145.1">4</text>
<text x="117.2" y="149.9">5</text>
<text x="277.4" y="149.9">2</text>
<text x="277.4" y="145.1">1</text>
<text x="296.3" y="145.1">4</text>
<text x="296.3" y="149.9">5</text>
<text x="98.4" y="154.7">6</text>
<text x="117.2" y="154.7">3</text>
<text x="277.4" y="154.7">6</text>
<text x="296.3" y="154.7">3</text>
</g>
<g font-size="2.2" fill="#00c">
<text x="377" y="17.7">NC4</text>
<text x="377" y="13">GND</text>
<text x="383.6" y="17.7">TAB8</text>
<text x="383.6" y="13">TAB9</text>
<text x="377" y="22.5">D+</text>
<text x="383.6" y="22.5">TAB7</text>
<text x="107" y="29.6">DOUT+</text>
<text x="286" y="29.6">DOUT+</text>
<text x="377" y="27.3">D-</text>
<text x="383.6" y="27.3">TAB6</text>
<text x="102.4" y="32">DIN</text>
<text x="107.5" y="34.4">DOUT-</text>
<text x="281.5" y="32">DIN</text>
<text x="286.6" y="34.4">DOUT-</text>
<text x="377" y="32">VBUS</text>
<text x="102.4" y="39.2">VCC</text>
<text x="109.6" y="39.2">GND</text>
<text x="281.5" y="39.2">VCC</text>
<text x="288.6" y="39.2">GND</text>
<text x="102.4" y="67.9">OE1</text>
<text x="108.9" y="67.9">CLK+</text>
<text x="281.5" y="67.9">OE1</text>
<text x="288" y="67.9">CLK+</text>
<text x="102.4" y="72.6">NC</text>
<text x="102.4" y="77.4">VDD</text>
<text x="109.5" y="72.6">CLK-</text>
<text x="109.6" y="77.4">GND</text>
<text x="281.5" y="72.6">NC</text>
<text x="281.5" y="77.4">VDD</text>
<text x="288.5" y="72.6">CLK-</text>
<text x="288.6" y="77.4">GND</text>
<text x="377" y="91.7">GND</text>
<text x="383.6" y="91.7">TAB9</text>
<text x="377" y="101.3">D+</text>
<text x="377" y="96.5">NC4</text>
<text x="383.6" y="101.3">TAB7</text>
<text x="383.6" y="96.5">TAB8</text>
<text x="377" y="106">D-</text>
<text x="383.6" y="106">TAB6</text>
<text x="102.4" y="110.8">DIN</text>
<text x="107" y="108.5">DOUT+</text>
<text x="107.5" y="113.2">DOUT-</text>
<text x="281.5" y="110.8">DIN</text>
<text x="286" y="108.5">DOUT+</text>
<text x="286.6" y="113.2">DOUT-</text>
<text x="377" y="110.8">VBUS</text>
<text x="102.4" y="118">VCC</text>
<text x="109.6" y="118">GND</text>
<text x="281.5" y="118">VCC</text>
<text x="288.6" y="118">GND</text>
<text x="102.4" y="146.6">OE1</text>
<text x="108.9" y="146.6">CLK+</text>
<text x="281.5" y="146.6">OE1</text>
<text x="288" y="146.6">CLK+</text>
<text x="102.4" y="151.4">NC</text>
<text x="109.5" y="151.4">CLK-</text>
<text x="281.5" y="151.4">NC</text>
<text x="288.5" y="151.4">CLK-</text>
<text x="102.4" y="156.2">VDD</text>
<text x="109.6" y="156.2">GND</text>
<text x="281.5" y="156.2">VDD</text>
<text x="288.6" y="156.2">GND</text>
</g>
<g font-size="2.1">
<text x="383.9" y="9.1">CON5</text>
<text x="387.7" y="6.7">J2</text>
<text x="356.5" y="12.4">GND</text>
<text x="406.9" y="12.4">GND</text>
<text x="325.7" y="23.4">J4</text>
<text x="102.9" y="24.9">U10</text>
<text x="146.6" y="28.2">J14</text>
<text x="282" y="24.9">U7</text>
<text x="325.7" y="25.8">JUMP_2X3</text>
<text x="146.6" y="30.6">JUMP_2X3</text>
<text x="27" y="38.7">GND</text>
<text x="55.9" y="38.7">GND</text>
<text x="64" y="38">R37</text>
<text x="64" y="40.4">49.9</text>
<text x="206" y="38.7">GND</text>
<text x="234.9" y="38.7">GND</text>
<text x="243.1" y="38">R26</text>
<text x="243.1" y="40.4">49.9</text>
<text x="41.5" y="43.9">J29</text>
<text x="41.5" y="46.8">SMA_VERT</text>
<text x="64" y="43">1206 0.25W</text>
<text x="67.8" y="47.3">J23</text>
<text x="80.5" y="43.5">V_3V3</text>
<text x="103.2" y="43.5">FIN1001</text>
<text x="130.9" y="43.5">GND</text>
<text x="220.6" y="43.9">J16</text>
<text x="220.6" y="46.8">SMA_VERT</text>
<text x="243.1" y="43">1206 0.25W</text>
<text x="246.9" y="47.3">J6</text>
<text x="259.5" y="43.5">V_3V3</text>
<text x="282.2" y="43.5">FIN1001</text>
<text x="309.9" y="43.5">GND</text>
<text x="67.8" y="49.7">JUMPER1</text>
<text x="80.7" y="53">GND</text>
<text x="104.4" y="51.8">C24</text>
<text x="104.4" y="53.7">0.1 UF</text>
<text x="246.9" y="49.7">JUMPER1</text>
<text x="259.8" y="53">GND</text>
<text x="283.4" y="51.8">C13</text>
<text x="283.4" y="53.7">0.1 UF</text>
<text x="104.6" y="55.7">0402</text>
<text x="283.6" y="55.7">0402</text>
<text x="101.2" y="61.6">U4</text>
<text x="101.2" y="64">320MHZ</text>
<text x="280.3" y="61.6">U2</text>
<text x="280.3" y="64">320MHZ</text>
<text x="80.5" y="81.7">V_3V3</text>
<text x="130.9" y="81.7">GND</text>
<text x="259.5" y="81.7">V_3V3</text>
<text x="309.9" y="81.7">GND</text>
<text x="383.9" y="87.9">CON5</text>
<text x="387.7" y="85.5">J3</text>
<text x="104.4" y="90">C11</text>
<text x="104.4" y="91.9">0.1 UF</text>
<text x="104.6" y="93.9">0402</text>
<text x="283.4" y="90">C8</text>
<text x="283.4" y="91.9">0.1 UF</text>
<text x="283.6" y="93.9">0402</text>
<text x="356.5" y="91.2">GND</text>
<text x="406.9" y="91.2">GND</text>
<text x="102.9" y="103.6">U11</text>
<text x="146.6" y="107">J15</text>
<text x="282" y="103.6">U8</text>
<text x="325.7" y="102.2">J5</text>
<text x="325.7" y="104.6">JUMP_2X3</text>
<text x="146.6" y="109.4">JUMP_2X3</text>
<text x="27" y="117.5">GND</text>
<text x="55.9" y="117.5">GND</text>
<text x="64" y="116.8">R38</text>
<text x="64" y="119.2">49.9</text>
<text x="206" y="117.5">GND</text>
<text x="234.9" y="117.5">GND</text>
<text x="243.1" y="116.8">R27</text>
<text x="243.1" y="119.2">49.9</text>
<text x="41.5" y="122.7">J30</text>
<text x="41.5" y="125.6">SMA_VERT</text>
<text x="64" y="121.8">1206 0.25W</text>
<text x="80.5" y="122.3">V_3V3</text>
<text x="103.2" y="122.3">FIN1001</text>
<text x="130.9" y="122.3">GND</text>
<text x="220.6" y="122.7">J17</text>
<text x="220.6" y="125.6">SMA_VERT</text>
<text x="243.1" y="121.8">1206 0.25W</text>
<text x="259.5" y="122.3">V_3V3</text>
<text x="282.2" y="122.3">FIN1001</text>
<text x="309.9" y="122.3">GND</text>
<text x="67.8" y="126.1">J24</text>
<text x="67.8" y="128.5">JUMPER1</text>
<text x="80.7" y="131.8">GND</text>
<text x="104.4" y="130.6">C25</text>
<text x="246.9" y="126.1">J7</text>
<text x="246.9" y="128.5">JUMPER1</text>
<text x="259.8" y="131.8">GND</text>
<text x="283.4" y="130.6">C14</text>
<text x="104.4" y="132.5">0.1 UF</text>
<text x="104.6" y="134.5">0402</text>
<text x="283.4" y="132.5">0.1 UF</text>
<text x="283.6" y="134.5">0402</text>
<text x="101.2" y="140.4">U5</text>
<text x="101.2" y="142.8">320MHZ</text>
<text x="280.3" y="140.4">U3</text>
<text x="280.3" y="142.8">320MHZ</text>
<text x="80.5" y="160.5">V_3V3</text>
<text x="130.9" y="160.5">GND</text>
<text x="259.5" y="160.5">V_3V3</text>
<text x="309.9" y="160.5">GND</text>
<text x="104.4" y="168.8">C12</text>
<text x="104.4" y="170.7">0.1 UF</text>
<text x="104.6" y="172.6">0402</text>
<text x="283.4" y="168.8">C9</text>
<text x="283.4" y="170.7">0.1 UF</text>
<text x="283.6" y="172.6">0402</text>
<text x="330.5" y="262.2">Title</text>
<text x="330.5" y="269.3">Size</text>
<text x="340" y="269.3">Document Number</text>
<text x="409.2" y="269.3">Rev</text>
<text x="330.5" y="276.5">Date:</text>
<text x="342.9" y="276.5">Thursday, October 24, 2024</text>
<text x="378.2" y="276.5">Sheet</text>
<text x="390.1" y="276.5">6</text>
<text x="397.3" y="276.5">of</text>
<text x="404.4" y="276.5">6</text>
</g>
<g font-size="2.1" fill="#f00">
<text x="177.2" y="29.2">[2]</text>
<text x="179.3" y="27">pHQ_CLK_IN</text>
<text x="177.2" y="45.8">[2]</text>
<text x="179.3" y="43.7">nHQ_CLK_IN</text>
<text x="177.2" y="107.9">[2]</text>
<text x="179.3" y="105.8">pLHC_CLK_IN</text>
<text x="177.2" y="124.7">[2]</text>
<text x="179.3" y="122.5">nLHC_CLK_IN</text>
</g>
<g font-size="1.7">
<text x="55.4" y="1.8">5</text>
<text x="135.6" y="1.8">4</text>
<text x="215.8" y="1.8">3</text>
<text x="296" y="1.8">2</text>
<text x="376.3" y="1.8">1</text>
<text x="13.5" y="38.2">D</text>
<text x="417" y="38.2">D</text>
<text x="13.5" y="106.8">C</text>
<text x="417" y="106.8">C</text>
<text x="13.5" y="175.5">B</text>
<text x="417" y="175.5">B</text>
<text x="13.5" y="244.1">A</text>
<text x="417" y="244.1">A</text>
<text x="55.4" y="278.7">5</text>
<text x="135.6" y="278.7">4</text>
<text x="215.8" y="278.7">3</text>
<text x="296" y="278.7">2</text>
<text x="376.3" y="278.7">1</text>
</g>
</svg>
